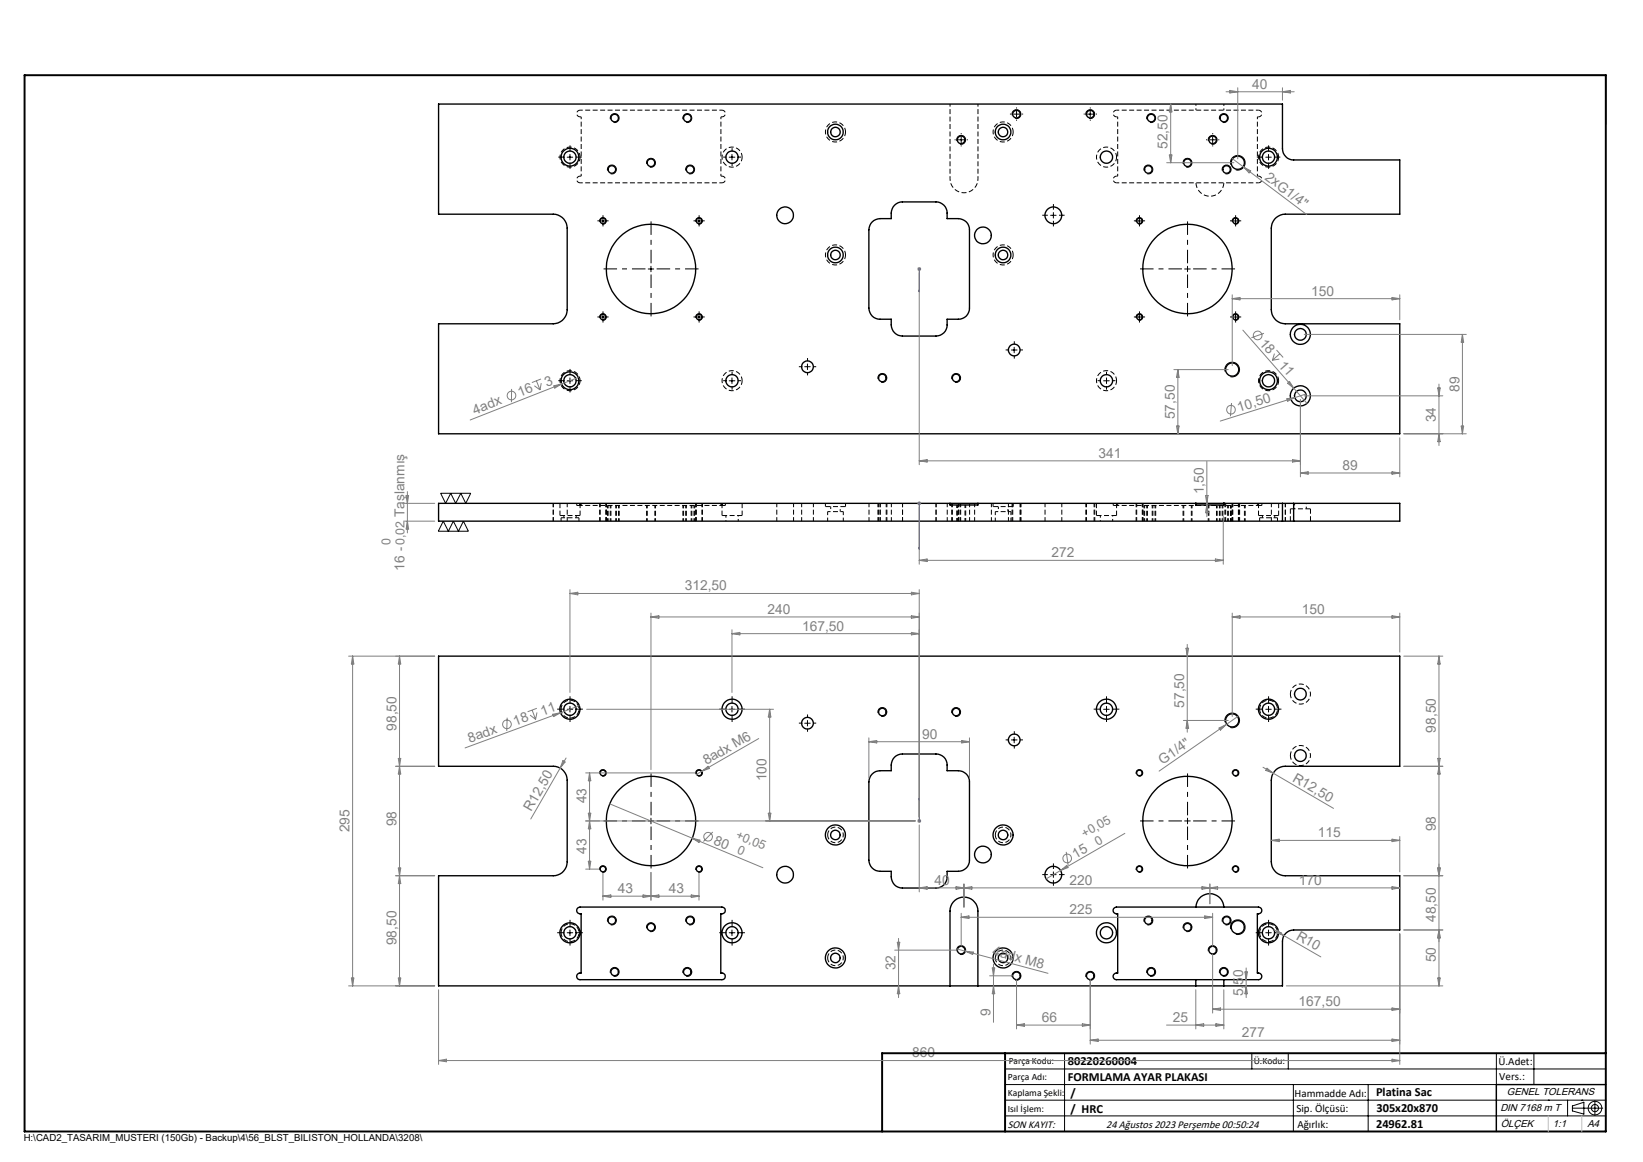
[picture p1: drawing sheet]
<svg xmlns="http://www.w3.org/2000/svg" width="420mm" height="297mm" viewBox="0 0 420 297" stroke-linecap="round" stroke-linejoin="round" font-family="sans-serif">
<g fill="none" stroke="#000" stroke-width=".26" stroke-dasharray="1.3 .6" stroke-dashoffset=".2" stroke-linecap="butt">
<path d="M148.3 29.9a.86 .86 0 0 1-.9-.9 .86 .86 0 0 1 .9-.8M184.6 28.2a.86 .86 0 0 1 .8 .8 .86 .86 0 0 1-.8 .9M216.1 33.7a2.57 2.57 0 0 1-3.7 2.3 2.57 2.57 0 0 1-.4-4.3 2.57 2.57 0 0 1 4.1 1.5v.5M259 33.7a2.57 2.57 0 0 1-3.7 2.3 2.57 2.57 0 0 1-.4-4.3 2.57 2.57 0 0 1 4 1.5l.1 .5M285.4 28.2a.86 .86 0 0 0-.8 .8 .86 .86 0 0 0 .8 .9M321.7 29.9a.86 .86 0 0 0 .9-.9 .86 .86 0 0 0-.9-.8M148.3 40.2a2.57 2.57 0 0 1-3.7 2.3 2.57 2.57 0 0 1-.5-4.4 2.57 2.57 0 0 1 4.1 1.5l.1 .6M148.3 46.7a.86 .86 0 0 1-.9-.8 .86 .86 0 0 1 .9-.9M184.6 45a.86 .86 0 0 1 .8 .9 .86 .86 0 0 1-.8 .8M189.7 40.2a2.57 2.57 0 0 1-3.7 2.3 2.57 2.57 0 0 1-.4-4.4 2.57 2.57 0 0 1 4.1 1.5v.6M285.4 40.2a2.57 2.57 0 0 1-3.7 2.3 2.57 2.57 0 0 1-.4-4.4 2.57 2.57 0 0 1 4.1 1.5v.6M285.4 45a.86 .86 0 0 0-.8 .9 .86 .86 0 0 0 .8 .8"/>
<path d="M321.7 46.7a.86 .86 0 0 0 .9-.8 .86 .86 0 0 0-.9-.9M326.9 40.2a2.57 2.57 0 0 1-3.7 2.3 2.57 2.57 0 0 1-.5-4.4 2.57 2.57 0 0 1 4.1 1.5l.1 .6M216.1 65.2a2.57 2.57 0 0 1-3.7 2.3 2.57 2.57 0 0 1-.4-4.4 2.57 2.57 0 0 1 4.1 1.5v.6M259 65.2a2.57 2.57 0 0 1-3.7 2.3 2.57 2.57 0 0 1-.4-4.4 2.57 2.57 0 0 1 4 1.5l.1 .6M148.3 97.3a2.57 2.57 0 0 1-3.7 2.3 2.57 2.57 0 0 1-.5-4.3 2.57 2.57 0 0 1 4.1 1.5l.1 .5M189.7 97.3a2.57 2.57 0 0 1-3.7 2.3 2.57 2.57 0 0 1-.4-4.3 2.57 2.57 0 0 1 4.1 1.5v.5M285.4 97.3a2.57 2.57 0 0 1-3.7 2.3 2.57 2.57 0 0 1-.4-4.3 2.57 2.57 0 0 1 4.1 1.5v.5M326.9 97.3a2.57 2.57 0 0 1-3.7 2.3 2.57 2.57 0 0 1-.5-4.3 2.57 2.57 0 0 1 4.1 1.5l.1 .5M329.9 177.4a2.57 2.57 0 0 1 3.7-2.3 2.57 2.57 0 0 1 .4 4.3 2.57 2.57 0 0 1-4.1-1.5v-.5M329.9 193.1a2.57 2.57 0 0 1 3.7-2.3 2.57 2.57 0 0 1 .4 4.3 2.57 2.57 0 0 1-4.1-1.5v-.5"/>
</g>
<path d="M143.4 181.3a2.29 2.29 0 0 1 3.3-2.1 2.29 2.29 0 0 1 .4 3.9 2.29 2.29 0 0 1-3.6-1.4l-.1-.4M322 181.3a2.29 2.29 0 0 1 3.3-2.1 2.29 2.29 0 0 1 .4 3.9 2.29 2.29 0 0 1-3.6-1.4l-.1-.4M211.6 213.4a2 2 0 0 1 2.8-1.8 2 2 0 0 1 .4 3.4 2 2 0 0 1-3.2-1.2v-.4M254.4 213.4a2 2 0 0 1 2.9-1.8 2 2 0 0 1 .4 3.4 2 2 0 0 1-3.2-1.2l-.1-.4M143.4 238.4a2.29 2.29 0 0 1 3.3-2.1 2.29 2.29 0 0 1 .4 3.9 2.29 2.29 0 0 1-3.6-1.3l-.1-.5M322 238.4a2.29 2.29 0 0 1 3.3-2.1 2.29 2.29 0 0 1 .4 3.9 2.29 2.29 0 0 1-3.6-1.3l-.1-.5M211.6 244.8a2 2 0 0 1 2.8-1.8 2 2 0 0 1 .4 3.4 2 2 0 0 1-3.2-1.1v-.5M254.4 244.8a2 2 0 0 1 2.9-1.8 2 2 0 0 1 .4 3.4 2 2 0 0 1-3.2-1.1l-.1-.5" fill="none" stroke="#000" stroke-width=".26" stroke-dasharray="1.3 .6" stroke-dashoffset=".1" stroke-linecap="butt"/>
<g fill="none" stroke="#000" stroke-width=".35">
<path d="M112.1 26.6h215.7v11.4a2.89 2.89 0 0 0 2.9 2.9h27.1v13.8h-29.3a3.6 3.6 0 0 0-3.5 3.6v20.9a3.6 3.6 0 0 0 3.5 3.6h29.3v28.1h-245.7v-28.1h29.3a3.6 3.6 0 0 0 3.6-3.6v-20.9a3.6 3.6 0 0 0-3.6-3.6h-29.3zM223 56.7a3.1 3.1 0 0 1 2-.8h2.8a3.5 3.5 0 0 1 1.8-4.1l1.1-.2h8.6a2.83 2.83 0 0 1 2.8 2.9v1.4h2.9a2.83 2.83 0 0 1 2.8 2.8v20a2.77 2.77 0 0 1-2.8 2.9h-2.9a3.4 3.4 0 0 1-1.8 4.1l-1 .2h-8.6a2.89 2.89 0 0 1-2.9-2.9v-1.4h-2.8a2.83 2.83 0 0 1-2.9-2.9v-20a3.1 3.1 0 0 1 .9-2zM242.9 128.7h7.1M242.9 128.7v.4h7.1v-.4M242.9 128.7h-130.8v4.5h215.7M250 128.7h55.7M305.7 128.7v.4h7.1v-.4M305.7 128.7h7.1M305.7 128.7v.4M312.8 128.7h.1M312.8 128.7h15M327.8 128.7h2.9"/>
<path d="M327.8 133.2h2.9M327.8 128.7v4.5M330.7 128.7h27.1v4.5h-27.1M330.7 128.7v4.5M112.1 167.7h245.7v28.2h-29.3a3.5 3.5 0 0 0-3.5 3.5v20.9a3.6 3.6 0 0 0 3.5 3.5h29.3v13.9h-27.1a2.89 2.89 0 0 0-2.9 2.9v11.4h-215.7v-28.2h29.3a3.5 3.5 0 0 0 3.6-3.5v-20.9a3.6 3.6 0 0 0-3.6-3.5h-29.3zM223 197.8a2.71 2.71 0 0 1 2-.8h2.8a3.5 3.5 0 0 1 1.8-4.1l1.1-.2h8.6a2.77 2.77 0 0 1 2.8 2.8v1.5h2.9a2.83 2.83 0 0 1 2.8 2.8v20a2.83 2.83 0 0 1-2.8 2.9h-2.9a3.4 3.4 0 0 1-1.8 4.1l-1 .2h-8.6a2.83 2.83 0 0 1-2.9-2.9v-1.4h-2.8a2.89 2.89 0 0 1-2.9-2.9v-20a3.1 3.1 0 0 1 .9-2zM147.7 232.1l.6-.3h36.2a.88 .88 0 0 1 .9 1.1 .88 .88 0 0 1-1.1 .7v15.1a.87 .87 0 0 1 1.1 .7 .87 .87 0 0 1-.9 1h-36.2a.87 .87 0 0 1-.9-1 .87 .87 0 0 1 1.2-.7v-15.1a.89 .89 0 0 1-1.1-.5 .89 .89 0 0 1 .2-1zM284.9 232.1l.5-.3h36.3a.88 .88 0 0 1 .8 1.1 .88 .88 0 0 1-1.1 .7v15.1a.87 .87 0 0 1 1.1 .7 .87 .87 0 0 1-.8 1h-36.3a.87 .87 0 0 1-.8-1 .87 .87 0 0 1 1.1-.7v-15.1a.88 .88 0 0 1-1-.4 .88 .88 0 0 1 .2-1.1zM305.7 231.8a3.6 3.6 0 0 1 3.6-3.4 3.6 3.6 0 0 1 3.5 3.4M242.9 252v-19.1a3.6 3.6 0 0 1 3.5-3.6 3.6 3.6 0 0 1 3.6 3.6v19.1M305.7 250.4v1.6M312.8 250.4v1.6"/>
<path d="M410.5 277.2h-28v12"/>
<circle cx="157.1" cy="30.2" r=".98"/>
<circle cx="175.7" cy="30.2" r=".97"/>
<circle cx="213.5" cy="33.7" r="1.21"/>
<circle cx="213.6" cy="33.7" r="2"/>
<circle cx="245.7" cy="35.8" r=".97"/>
<circle cx="256.4" cy="33.7" r="1.21"/>
<circle cx="256.4" cy="33.7" r="2"/>
<circle cx="259.8" cy="29.2" r=".97"/>
<circle cx="278.7" cy="29.2" r=".98"/>
<circle cx="294.3" cy="30.2" r=".98"/>
<circle cx="310" cy="35.8" r=".97"/>
<circle cx="312.8" cy="30.2" r=".98"/>
<circle cx="145.7" cy="40.2" r="1.57"/>
<circle cx="145.7" cy="40.2" r="2.29"/>
<circle cx="154.1" cy="56.5" r=".71"/>
<circle cx="156.4" cy="43.3" r=".97"/>
<circle cx="166.4" cy="41.6" r=".97"/>
<circle cx="176.4" cy="43.3" r=".97"/>
<circle cx="178.7" cy="56.4" r=".72"/>
<circle cx="187.1" cy="40.2" r="1.57"/>
<circle cx="200.7" cy="55" r="2.14"/>
<circle cx="269.3" cy="55" r="2.14"/>
<circle cx="282.8" cy="40.2" r="1.57"/>
<circle cx="291.3" cy="56.4" r=".72"/>
<circle cx="293.6" cy="43.3" r=".96"/>
<circle cx="303.6" cy="41.6" r=".98"/>
<circle cx="313.6" cy="43.3" r=".96"/>
<circle cx="315.8" cy="56.5" r=".71"/>
<circle cx="316.4" cy="41.6" r="1.69"/>
<circle cx="324.3" cy="40.2" r="1.57"/>
<circle cx="324.3" cy="40.2" r="2.29"/>
<circle cx="166.4" cy="68.7" r="11.4"/>
<circle cx="213.5" cy="65.2" r="1.21"/>
<circle cx="213.6" cy="65.2" r="2"/>
<circle cx="251.3" cy="60.2" r="2.14"/>
<circle cx="256.4" cy="65.2" r="1.21"/>
<circle cx="256.4" cy="65.2" r="2"/>
<circle cx="303.6" cy="68.7" r="11.4"/>
<circle cx="145.7" cy="97.3" r="1.57"/>
<circle cx="145.7" cy="97.3" r="2.29"/>
<circle cx="154.1" cy="81" r=".71"/>
<circle cx="178.7" cy="81" r=".72"/>
<circle cx="187.1" cy="97.3" r="1.57"/>
<circle cx="206.4" cy="93.7" r="1.48"/>
<circle cx="225.5" cy="96.6" r=".97"/>
<circle cx="244.4" cy="96.6" r=".98"/>
<circle cx="259.3" cy="89.5" r="1.51"/>
<circle cx="282.8" cy="97.3" r="1.57"/>
<circle cx="291.3" cy="81" r=".72"/>
<circle cx="315" cy="94.5" r="1.68"/>
<circle cx="315.8" cy="81" r=".71"/>
<circle cx="324.3" cy="97.3" r="1.57"/>
<circle cx="324.3" cy="97.3" r="2.29"/>
<circle cx="332.4" cy="85.5" r="1.5"/>
<circle cx="332.4" cy="85.5" r="2.57"/>
<circle cx="332.4" cy="101.2" r="1.51"/>
<circle cx="332.4" cy="101.2" r="2.57"/>
<circle cx="332.4" cy="177.4" r="1.51"/>
<circle cx="145.7" cy="181.3" r="2.57"/>
<circle cx="145.7" cy="181.3" r="1.57"/>
<circle cx="154.1" cy="197.5" r=".72"/>
<circle cx="178.7" cy="197.6" r=".73"/>
<circle cx="187.1" cy="181.3" r="2.57"/>
<circle cx="187.1" cy="181.3" r="1.57"/>
<circle cx="206.4" cy="184.9" r="1.49"/>
<circle cx="225.6" cy="182" r=".96"/>
<circle cx="244.4" cy="182" r=".97"/>
<circle cx="259.3" cy="189.1" r="1.51"/>
<circle cx="282.8" cy="181.3" r="2.57"/>
<circle cx="282.8" cy="181.3" r="1.57"/>
<circle cx="291.3" cy="197.6" r=".73"/>
<circle cx="315" cy="184.1" r="1.68"/>
<circle cx="315.8" cy="197.5" r=".72"/>
<circle cx="324.3" cy="181.3" r="1.56"/>
<circle cx="324.3" cy="181.3" r="2.57"/>
<circle cx="332.4" cy="193.1" r="1.5"/>
<circle cx="166.4" cy="209.9" r="11.4"/>
<circle cx="213.5" cy="213.4" r="2.57"/>
<circle cx="213.6" cy="213.4" r="1.21"/>
<circle cx="251.3" cy="218.4" r="2.15"/>
<circle cx="256.4" cy="213.4" r="2.57"/>
<circle cx="256.4" cy="213.4" r="1.21"/>
<circle cx="303.6" cy="209.8" r="11.4"/>
<circle cx="145.7" cy="238.4" r="2.57"/>
<circle cx="145.7" cy="238.4" r="1.57"/>
<circle cx="154.1" cy="222.1" r=".71"/>
<circle cx="156.4" cy="235.3" r=".96"/>
<circle cx="166.4" cy="237" r=".97"/>
<circle cx="176.4" cy="235.3" r=".96"/>
<circle cx="178.7" cy="222.1" r=".72"/>
<circle cx="187.1" cy="238.4" r="2.57"/>
<circle cx="187.1" cy="238.4" r="1.57"/>
<circle cx="200.7" cy="223.6" r="2.15"/>
<circle cx="269.3" cy="223.6" r="2.14"/>
<circle cx="282.8" cy="238.4" r="2.57"/>
<circle cx="282.8" cy="238.4" r="1.57"/>
<circle cx="291.3" cy="222.1" r=".72"/>
<circle cx="293.6" cy="235.3" r=".97"/>
<circle cx="303.6" cy="237" r=".96"/>
<circle cx="313.6" cy="235.3" r=".97"/>
<circle cx="315.8" cy="222.1" r=".71"/>
<circle cx="316.4" cy="237" r="1.68"/>
<circle cx="324.3" cy="238.4" r="1.56"/>
<circle cx="324.3" cy="238.4" r="2.57"/>
<circle cx="157.1" cy="248.4" r=".96"/>
<circle cx="175.7" cy="248.4" r=".97"/>
<circle cx="213.5" cy="244.8" r="2.57"/>
<circle cx="213.6" cy="244.8" r="1.21"/>
<circle cx="245.7" cy="242.8" r=".97"/>
<circle cx="256.4" cy="244.8" r="2.57"/>
<circle cx="256.4" cy="244.8" r="1.21"/>
<circle cx="259.8" cy="249.4" r=".97"/>
<circle cx="278.7" cy="249.4" r=".98"/>
<circle cx="294.3" cy="248.4" r=".97"/>
<circle cx="310" cy="242.8" r=".96"/>
<circle cx="312.8" cy="248.4" r=".96"/>
</g>
<g fill="none" stroke="#000" stroke-width=".26" stroke-dasharray="1.3 .6" stroke-dashoffset=".4" stroke-linecap="butt">
<path d="M143.4 132.3v.9M147.4 129.2h.9M148 133.2v-.9M184.6 129.2h.8M211 128.6v.9M211.6 130.8v2.4M215.6 133.2v-2.4M216.1 129.5v-.9M253.9 128.6v.9M254.4 130.8v2.4M258.4 133.2v-2.4M259 129.5v-.9"/>
<path d="M285.4 129.2h-.8M322 132.3v.9M322.6 129.2h-.9M326.6 133.2v-.9"/>
</g>
<g fill="none" stroke="#000" stroke-width=".26" stroke-dasharray="1.3 .6" stroke-linecap="butt">
<path d="M148.6 29.9h-.3M184.6 29.9h-.3M285.4 29.9h.3M321.4 29.9h.3M148.3 45h.3M184.3 45h.3M285.7 45h-.3M321.7 45h-.3M143.1 131.8h5.2M143.1 128.6v3.2M144.1 131.8v.5M147.3 132.3v-.5"/>
<path d="M147.4 128.6v.6M148.3 128.6v.6M148.3 131.8v-3.2M148.6 129.2v-.6M184.3 128.6v.6M184.6 128.6v.6M184.6 131.8h5.1M184.6 128.6v3.2M185.4 129.2v-.6M189.7 131.8v-3.2M211 129.5h5.1M253.9 129.5h5.1"/>
<path d="M280.3 131.8h5.1M280.3 128.6v3.2M284.6 128.6v.6M285.4 128.6v.6M285.4 131.8v-3.2M285.7 129.2v-.6M321.4 128.6v.6M321.7 128.6v.6M321.7 131.8h5.2M321.7 128.6v3.2M322.6 129.2v-.6M322.7 131.8v.5"/>
<path d="M325.9 132.3v-.5M326.9 131.8v-3.2M329.9 130.1v3.1M335 130.1h-5.1M335 133.2v-3.1"/>
</g>
<path d="M148.3 28.2h36.3M250 26.6v19.1M321.7 28.2h-36.3M184.6 46.7h-36.3M242.9 45.7v-19.1M285.4 46.7h36.3M148.3 129.2h36.3M212.4 129.5v1.3M214.8 130.8v-1.3M255.2 129.5v1.3M257.6 130.8v-1.3M321.7 129.2h-36.3" fill="none" stroke="#000" stroke-width=".26" stroke-dasharray="1.3 .6" stroke-dashoffset=".6" stroke-linecap="butt"/>
<g fill="none" stroke="#000" stroke-width=".26" stroke-dasharray="1.3 .6" stroke-dashoffset=".5" stroke-linecap="butt">
<path d="M155.3 129.2v4M155.5 129.2v4M156 129.2v4M156.2 129.2v4M157.4 133.2v-4M157.6 133.2v-4M158.1 133.2v-4M158.3 133.2v-4M165.3 129.2v4M165.5 129.2v4M167.4 133.2v-4M167.6 133.2v-4"/>
<path d="M174.6 129.2v4M174.7 129.2v4M175.3 129.2v4M175.5 129.2v4M176.7 133.2v-4M176.9 133.2v-4M177.4 133.2v-4M177.6 133.2v-4M215.6 130.8h-4M244.6 129.1v4.1M244.7 129.1v4.1M246.7 133.2v-4.1"/>
<path d="M246.9 133.2v-4.1M258.4 130.8h-4M292.4 129.2v4M292.6 129.2v4M293.1 129.2v4M293.3 129.2v4M294.5 133.2v-4M294.7 133.2v-4M295.3 133.2v-4M295.4 133.2v-4M302.4 129.2v4M302.6 129.2v4"/>
<path d="M304.5 133.2v-4M304.7 133.2v-4M308.9 129.2v4M309 129.2v4M311 133.2v-4M311.1 133.2v-4M311.7 129.2v4M311.9 129.2v4M312.4 129.2v4M312.6 129.2v4M313.8 133.2v-4M314 133.2v-4"/>
<path d="M314.5 133.2v-4M314.5 129.2v4M314.7 133.2v-4M314.7 129.2v4M318.1 133.2v-4M318.3 133.2v-4"/>
</g>
<g fill="none" stroke="#000" stroke-width=".26" stroke-dasharray="1.3 .6" stroke-dashoffset=".3" stroke-linecap="butt">
<path d="M141.4 128.6v4.6M145 128.6v4.6M148 132.3h-4.6M153.3 128.6v4.6M153.4 128.6v4.6M154.9 133.2v-4.6M155 128.6v4.6M155 133.2v-4.6M177.9 133.2v-4.6M177.9 128.6v4.6M178 128.6v4.6M179.4 133.2v-4.6"/>
<path d="M179.6 133.2v-4.6M198.6 128.6v4.6M202.9 133.2v-4.6M204.9 128.6v4.6M207.9 133.2v-4.6M222.1 128.6v4.6M224.4 128.6v4.6M224.6 128.6v4.6M225 128.6v4.6M226.5 133.2v-4.6M226.7 133.2v-4.6M227.9 128.6v4.6"/>
<path d="M230.7 128.6v4.6M239.3 128.6v4.6M242.1 128.6v4.6M243.3 128.6v4.6M243.5 128.6v4.6M245 128.6v4.6M245.4 133.2v-4.6M245.6 133.2v-4.6M247.9 128.6v4.6M249.1 128.6v4.6M253.4 133.2v-4.6M257.8 128.6v4.6"/>
<path d="M258.7 128.6v4.6M258.9 128.6v4.6M260.8 133.2v-4.6M261 133.2v-4.6M267.1 128.6v4.6M271.4 133.2v-4.6M277.6 128.6v4.6M277.7 128.6v4.6M279.7 133.2v-4.6M279.9 133.2v-4.6M290.4 128.6v4.6M290.6 128.6v4.6"/>
<path d="M292 133.2v-4.6M292.1 128.6v4.6M292.1 133.2v-4.6M313.1 128.6v4.6M313.3 128.6v4.6M315 133.2v-4.6M315 128.6v4.6M315.1 128.6v4.6M316.6 133.2v-4.6M316.7 133.2v-4.6M316.9 133.2v-4.6M325 128.6v4.6"/>
<path d="M326.6 132.3h-4.6M328.6 128.6v4.6"/>
</g>
<path d="M184.3 29.9v15.1M285.7 29.9v15.1M148.6 45v-15.1M250 45.7a3.6 3.6 0 0 1-3.6 3.6 3.6 3.6 0 0 1-3.5-3.6M321.4 45v-15.1M185.6 131.8v1.4M188.7 133.2v-1.4M281.3 131.8v1.4M284.4 133.2v-1.4M330.9 128.6v1.5M333.9 130.1v-1.5" fill="none" stroke="#000" stroke-width=".26" stroke-dasharray="1.3 .6" stroke-dashoffset=".7" stroke-linecap="butt"/>
<path d="M312.9 46.7a3.6 3.6 0 0 1-3.6 3.5 3.6 3.6 0 0 1-3.6-3.5" fill="none" stroke="#000" stroke-width=".26" stroke-dasharray="1.3 .6" stroke-dashoffset="-.1" stroke-linecap="butt"/>
<path d="M305.7 28.2v-1.6M312.9 26.6v1.6" fill="none" stroke="#000" stroke-width=".26" stroke-dasharray="1.3 .6" stroke-dashoffset=".8" stroke-linecap="butt"/>
<g fill="none" stroke="#808080" stroke-width=".26">
<path d="M298.9 39.6h.7l-.3 2zM299.3 26.6v15M299.3 26.6l.3 2h-.7zM313.4 23.5h17.4M314.4 23.1l2 .4-2 .3zM316.4 22.4v18.2M327.8 22.4v3.2M327.8 23.5l2-.4v.7zM298.2 41.6h17.2M314.9 40.5l19.1 14.4M317.9 42.7l1.8 1-.4 .5zM234.5 68.8h1"/>
<path d="M234.6 68.4l.7 .7M235 68.3v.9M235 69.7v49.1M235.3 68.4l-.7 .7M315 75.3v18.1M315 76.3h42.8M315 76.3l2-.3v.7zM355.8 76l2 .3-2 .4zM357.8 75.3v6.4M130.8 99.4l-.1 3.4M136.6 98.6l1.4 1.1M137.1 97.3l.9 2.4"/>
<path d="M138.3 96.9l-2.3 .9M138.4 97.9l-.4 1.8M141.6 98.6l2-.5-1.8 1.1zM147.8 96.5l-27.6 10.8M300.1 94.5h13.9M301.1 94.5v16.4M301.1 94.5l.3 1.9h-.7zM317.7 84.4l16.4 18.7M323.1 85.2l-3.2 1.1M325.8 90.4l-.5 1.7M326.3 89.5l1.7 1.9M327 91.8l-1.7 .3"/>
<path d="M327.2 90.4l-1.9 1.7M329.1 98l.5-.5 1.1 1.7zM333.4 85.5h41.4M367.5 99.2h.7l-.4 2zM367.8 98.2v15.7M373.8 85.5v25.4M373.8 85.5l.4 2h-.7zM235 117.8l2-.3v.6zM235 117.8h97.4M300.7 108.9h.7l-.3 2zM308.5 117.9v14.2M314.8 103l-.3 3.4"/>
<path d="M329 101.9l2-.3-1.8 .9zM330.4 117.5l2 .3-2 .3zM331 101.6l-19.1 6M332.4 102.2v19.7M333.4 101.2h35.4M333.8 100.7l-2.8 .9M357.8 111.9v10M358.8 110.9h16M367.8 110.9l.4 2h-.7zM373.5 108.9h.7l-.4 2zM103.2 128.7h7.9M103.2 133.2h7.9"/>
<path d="M103.8 126.6h.7l-.4 2.1zM104.1 125.7v10.5M104.1 133.2l.4 2h-.7zM234.5 128.7h1M234.6 128.3l.7 .7M235 128.1v1M235 129.6v14.6M235.3 128.3l-.7 .7M308.2 126.6h.6l-.3 2.1zM308.5 129.1l.3 2h-.6zM312.7 131.9v12.3M332.4 120.9h25.4"/>
<path d="M332.4 120.9l2-.3v.6zM355.8 120.6l2 .3-2 .3zM145.7 150.7v26.3M145.7 151.7h89.3M145.7 151.7l2-.3v.6zM166.4 156.7v40M166.4 157.7h68.6M166.4 157.7l2-.3v.6zM233 151.4l2 .3-2 .3zM233 157.4l2 .3-2 .3zM235 150.7v58.1M235 143.2l2-.3v.6z"/>
<path d="M235 143.2h77.7M310.7 142.9l2 .3-2 .3zM315 157.7h42.8M315 156.7v26.4M315 157.7l2-.3v.6zM355.8 157.4l2 .3-2 .3zM357.8 156.7v10M89.1 167.7h22M90.1 167.7v84.3M90.1 167.7l.4 2h-.7zM102.1 167.7l.3 2h-.6zM102.1 167.7v84.3"/>
<path d="M187.1 161v16M187.1 162h47.9M187.1 162l2-.4v.7zM233 161.6l2 .4-2 .3zM303.2 165.7h.6l-.3 2zM303.5 164.7v22.4M358.8 167.7h10M367.8 167.7l.4 2h-.7zM367.8 167.7v84.3M101.1 195.9h10M101.8 193.8h.6l-.3 2.1zM102.1 195.9l.3 1.9h-.6z"/>
<path d="M129.6 183.4l-.1 3.4M135.5 182.8l1.4 1.1M136 181.5l.9 2.4M137.2 181l-2.3 .9M137.3 182.1l-.4 1.8M141.3 182.6l2-.4-1.8 1zM143.2 196.3l-7.5 13M143.3 182.2l-24.4 9M143.9 194.4l.6 .4-1.3 1.5zM144.7 193.7l-1.5 2.6M148.1 180.4l-4.8 1.8M149.7 197.6h28"/>
<path d="M150 181.3h47.7M150.7 197.6v24.5M150.7 197.6l.3 2h-.6zM179.4 197.1l-1.5 .9M179.4 197.1l1.6-1.2 .3 .5zM194 188.8l-14.6 8.3M196.7 181.3v28.5M196.7 181.3l.4 2h-.7zM222.1 188.6v10.3M222.1 189.6h25.7M222.1 189.6l2-.3v.6zM245.9 189.3l1.9 .3-1.9 .3z"/>
<path d="M247.8 188.6v10.3M302.5 184.1h11.5M303.5 184.1l.3 2h-.6zM311.6 186.1l1.8-.9-1.4 1.4zM313.4 185.2l-17.1 11.9M316.5 183.1l-3.1 2.1M322.9 196.1l18 10.5M323.9 196.4l1.6 1.2-1.9-.7zM358.8 195.9h10M367.5 193.8h.7l-.4 2.1zM367.8 195.9l.4 1.9h-.7zM149.7 209.8h84.3"/>
<path d="M150.4 207.9h.6l-.3 1.9zM150.7 209.8l.3 2h-.6zM155.9 205.5l39.1 16.3M177 214.2l1.9 .5-.2 .6zM182.2 212.7l-2.4 2.4M196.4 207.9h.7l-.4 1.9zM234.5 209.8h1M234.6 209.5l.7 .7M235 209.3v1.1M235 210.9v17.1M235.3 209.5l-.7 .7M272.6 217.7l.4 3.4"/>
<path d="M287.5 213l-16.4 9.5M325 214.8h32.8M325 214.8l2-.3v.6zM355.8 214.5l2 .3-2 .3zM357.8 213.8v9M101.1 223.8h10M101.8 221.9h.6l-.3 1.9zM102.1 223.8l.3 2h-.6zM149.7 222.1h3.4M150.4 220.1h.6l-.3 2zM154.1 223.1v7M154.1 229.1h24.6"/>
<path d="M154.1 229.1l2-.4v.7zM164.4 228.7l2 .4-2 .3zM166.4 223v7.1M166.4 229.1l2-.4v.7zM176.7 228.7l2 .4-2 .3zM178.7 223.1v7M229.7 239.9v15.1M235 226.9l2-.3v.7zM244.4 226.6l2 .3-2 .4zM245.7 233.4v8.5M245.7 234.5h64.3M245.7 234.5l2-.4v.7z"/>
<path d="M246.4 226v5.9M246.4 226.9l2-.3v.7zM271.1 222.5l-3.7 2.1M271.1 222.5l1.6-1.3 .3 .6zM307.3 226.6l2 .3-2 .4zM308 234.1l2 .4-2 .3zM309.3 226v5M309.3 226.9l2-.3v.7zM310 233.4v8.5M325.6 237.6l2.6 1.5M326.6 237.8l1.6 1.3-1.9-.7zM328.2 239.1l9.4 5.5"/>
<path d="M355.8 226.6l2 .3-2 .4zM357.8 238.7v33.4M357.8 226.9h-122.8M358.8 223.8h10M358.8 237.7h10M367.5 221.9h.7l-.4 1.9zM367.8 237.7l.4 2h-.7zM89.1 252h22M89.8 250h.7l-.4 2zM101.8 250h.6l-.3 2zM112.1 253v19.1M228.7 242.8h16"/>
<path d="M229.4 240.8h.6l-.3 2zM229.7 252l.3 2h-.6zM244.6 242.5l2.2 .6M246.8 243.1l21.1 5.7M246.8 243.1l2 .2-.2 .7zM253 249.4h5.8M253.6 247.4h.7l-.3 2zM254 252l.3 2h-.7zM254 246.4v14.9M259.9 250.4v12.6M278.7 250.4v16.5M305.7 253v10"/>
<path d="M310 243.8v15.1M310 257.9h47.8M310 257.9l2-.3v.7zM312.8 253v10M318.2 248.4h.7l-.3 2zM318.6 247.4v7.6M318.6 252l.3 2h-.7zM328.8 252h40M355.8 257.6l2 .3-2 .4zM367.5 250h.7l-.4 2zM112.1 271.1h245.7M112.1 271.1l2-.4v.7z"/>
<path d="M259.9 262h18.8M259.9 262l1.9-.3v.6zM276.7 261.7l2 .3-2 .3zM278.7 265.9h79.1M278.7 265.9l2-.3v.6zM298.2 262h14.6M305.7 262l2-.3v.6zM310.8 261.7l2 .3-2 .3zM355.8 265.6l2 .3-2 .3zM355.8 270.7l2 .4-2 .3z"/>
<circle cx="321.5" cy="85.7" r="1.11"/>
<circle cx="130.7" cy="101.1" r="1.1"/>
<circle cx="314.7" cy="104.7" r="1.11"/>
<circle cx="129.6" cy="185.1" r="1.11"/>
<circle cx="181" cy="213.9" r="1.1"/>
<circle cx="272.8" cy="219.4" r="1.1"/>
</g>
<g fill="none" stroke="#000" stroke-width=".26">
<path d="M350.2 19.2h60.3v12.6M145.7 39.5v1.4M156 30.5a1.14 1.14 0 0 1 1-1.4 1.14 1.14 0 0 1 1.3 1.2 1.14 1.14 0 0 1-1.5 1M174.6 30.5a1.15 1.15 0 0 1 1-1.5 1.15 1.15 0 0 1 1.2 1.3 1.15 1.15 0 0 1-1.4 1M187.1 39.5v1.4M244.6 36.1a1.15 1.15 0 0 1 1-1.5 1.15 1.15 0 0 1 1.2 1.3 1.15 1.15 0 0 1-1.4 1M245 35.7h1.4M245.7 35v1.5M258.7 29.5a1.14 1.14 0 0 1 1-1.5 1.14 1.14 0 0 1 1.3 1.3 1.14 1.14 0 0 1-1.5 1M259.1 29.2h1.5M259.9 28.5v1.4M277.6 29.5a1.13 1.13 0 0 1 1-1.5 1.13 1.13 0 0 1 1.2 1.3 1.13 1.13 0 0 1-1.4 1"/>
<path d="M278 29.2h1.4M278.7 28.5v1.4M293.2 30.5a1.15 1.15 0 0 1 1-1.5 1.15 1.15 0 0 1 1.2 1.3 1.15 1.15 0 0 1-1.4 1M308.9 36.1a1.14 1.14 0 0 1 1-1.5 1.14 1.14 0 0 1 1.2 1.3 1.14 1.14 0 0 1-1.4 1M309.3 35.7h1.4M310 35v1.5M311.7 30.5a1.14 1.14 0 0 1 1.1-1.4 1.14 1.14 0 0 1 1.2 1.2 1.14 1.14 0 0 1-1.4 1M324.3 39.5v1.4M145 40.2h1.4M153.3 56.7a.86 .86 0 0 1 .7-1.1 .86 .86 0 0 1 1 .9 .86 .86 0 0 1-1.1 .8M153.4 56.5h1.4M154.1 55.7v1.5"/>
<path d="M155.3 43.6a1.14 1.14 0 0 1 1-1.4 1.14 1.14 0 0 1 1.2 1.2 1.14 1.14 0 0 1-1.4 1M165.3 41.9a1.14 1.14 0 0 1 1-1.4 1.14 1.14 0 0 1 1.2 1.2 1.14 1.14 0 0 1-1.4 1M175.3 43.6a1.14 1.14 0 0 1 1-1.4 1.14 1.14 0 0 1 1.2 1.2 1.14 1.14 0 0 1-1.4 1M177.9 56.7a.87 .87 0 0 1 .7-1.1 .87 .87 0 0 1 1 .9 .87 .87 0 0 1-1.1 .8M178 56.5h1.4M178.7 55.7v1.5M186.4 40.2h1.5M268.6 55h1.4M269.3 54.3v1.4M290.4 56.7a.87 .87 0 0 1 .8-1.1 .87 .87 0 0 1 .9 .9 .87 .87 0 0 1-1.1 .8M290.5 56.5h1.5M291.3 55.7v1.5"/>
<path d="M292.5 43.6a1.14 1.14 0 0 1 1-1.4 1.14 1.14 0 0 1 1.2 1.2 1.14 1.14 0 0 1-1.4 1M302.4 41.9a1.15 1.15 0 0 1 1-1.4 1.15 1.15 0 0 1 1.3 1.2 1.15 1.15 0 0 1-1.5 1M312.5 43.6a1.13 1.13 0 0 1 1-1.4 1.13 1.13 0 0 1 1.2 1.2 1.13 1.13 0 0 1-1.4 1M314.6 42.1a1.88 1.88 0 0 1 1.7-2.4 1.88 1.88 0 0 1 2 2.1 1.88 1.88 0 0 1-2.4 1.6M315 56.7a.86 .86 0 0 1 .7-1.1 .86 .86 0 0 1 1 .9 .86 .86 0 0 1-1.1 .8M315.1 56.5h1.4M315.8 55.7v1.5M323.6 40.2h1.4M165.7 68.8h1.4M166.4 68v1.5M302.8 68.8h1.5M303.6 68v1.5"/>
<path d="M145 97.3h1.4M145.7 96.6v1.4M153.3 81.2a.86 .86 0 0 1 .8-1 .86 .86 0 0 1 .9 .9 .86 .86 0 0 1-1.1 .8M153.4 81h1.4M154.1 80.3v1.4M177.9 81.2a.86 .86 0 0 1 .8-1 .86 .86 0 0 1 .9 .9 .86 .86 0 0 1-1.1 .8M178 81h1.4M178.7 80.3v1.4M186.4 97.3h1.5M187.1 96.6v1.4M205.7 93.7h1.4M206.4 93v1.5"/>
<path d="M224.4 96.9a1.15 1.15 0 0 1 1-1.4 1.15 1.15 0 0 1 1.3 1.2 1.15 1.15 0 0 1-1.5 1M243.3 96.9a1.15 1.15 0 0 1 1-1.4 1.15 1.15 0 0 1 1.3 1.2 1.15 1.15 0 0 1-1.5 1M258.6 89.5h1.4M259.3 88.8v1.4M282.1 97.3h1.5M282.9 96.6v1.4M290.4 81.2a.86 .86 0 0 1 .8-1 .86 .86 0 0 1 .9 .9 .86 .86 0 0 1-1.1 .8M290.5 81h1.5M291.3 80.3v1.4M313.2 95a1.88 1.88 0 0 1 1.6-2.4 1.88 1.88 0 0 1 2 2 1.88 1.88 0 0 1-2.3 1.7M315 81.2a.86 .86 0 0 1 .8-1 .86 .86 0 0 1 .9 .9 .86 .86 0 0 1-1.1 .8M315.1 81h1.4"/>
<path d="M315.8 80.3v1.4M112.6 126.1h7.7l-1.2 2.6-1.3-2.6-1.3 2.6-1.3-2.6-1.3 2.6zM113.3 133.2l1.3 2.6 1.3-2.6 1.3 2.6 1.3-2.6 1.2 2.6h-7.7zM145 181.3h1.4M145.7 180.5v1.5M153.3 197.8a.86 .86 0 0 1 .8-1.1 .86 .86 0 0 1 .9 .9 .86 .86 0 0 1-1.1 .8M177.9 197.8a.86 .86 0 0 1 .8-1.1 .86 .86 0 0 1 .9 1 .86 .86 0 0 1-1.1 .7M186.4 181.3h1.5M187.1 180.5v1.5M205.7 184.9h1.4M206.4 184.1v1.5M224.4 182.3a1.15 1.15 0 0 1 1-1.5 1.15 1.15 0 0 1 1.3 1.3 1.15 1.15 0 0 1-1.5 1"/>
<path d="M243.3 182.3a1.15 1.15 0 0 1 1-1.5 1.15 1.15 0 0 1 1.3 1.3 1.15 1.15 0 0 1-1.5 1M258.6 189.1h1.4M259.3 188.4v1.5M282.1 181.3h1.5M282.9 180.5v1.5M290.4 197.8a.86 .86 0 0 1 .8-1.1 .86 .86 0 0 1 .9 1 .86 .86 0 0 1-1.1 .7M313.2 184.6a1.87 1.87 0 0 1 1.6-2.3 1.87 1.87 0 0 1 2 2 1.87 1.87 0 0 1-2.3 1.6M315 197.8a.86 .86 0 0 1 .8-1.1 .86 .86 0 0 1 .9 .9 .86 .86 0 0 1-1.1 .8M323.6 181.3h1.4M324.3 180.5v1.5M165.7 209.8h1.4M166.4 209.1v1.5"/>
<path d="M302.8 209.8h1.5M303.6 209.1v1.5M145 238.4h1.4M145.7 237.7v1.4M153.3 222.4a.85 .85 0 0 1 .7-1.1 .85 .85 0 0 1 1 .9 .85 .85 0 0 1-1.1 .8M155.3 235.6a1.15 1.15 0 0 1 1-1.5 1.15 1.15 0 0 1 1.2 1.3 1.15 1.15 0 0 1-1.4 1M165.3 237.3a1.14 1.14 0 0 1 1-1.5 1.14 1.14 0 0 1 1.2 1.3 1.14 1.14 0 0 1-1.4 1M175.3 235.6a1.15 1.15 0 0 1 1-1.5 1.15 1.15 0 0 1 1.3 1.3 1.15 1.15 0 0 1-1.5 1M177.9 222.4a.85 .85 0 0 1 .7-1.1 .85 .85 0 0 1 .9 .9 .85 .85 0 0 1-1 .8M186.4 238.4h1.5M187.1 237.7v1.4M268.6 223.6h1.4"/>
<path d="M269.3 222.8v1.5M290.4 222.4a.85 .85 0 0 1 .8-1.1 .85 .85 0 0 1 .9 .9 .85 .85 0 0 1-1.1 .8M292.5 235.6a1.15 1.15 0 0 1 1-1.5 1.15 1.15 0 0 1 1.2 1.3 1.15 1.15 0 0 1-1.4 1M302.4 237.3a1.15 1.15 0 0 1 1-1.5 1.15 1.15 0 0 1 1.3 1.3 1.15 1.15 0 0 1-1.5 1M312.5 235.6a1.14 1.14 0 0 1 1-1.4 1.14 1.14 0 0 1 1.2 1.2 1.14 1.14 0 0 1-1.4 1M314.6 237.5a1.88 1.88 0 0 1 1.6-2.4 1.88 1.88 0 0 1 2.1 2.1 1.88 1.88 0 0 1-2.4 1.6M315 222.4a.85 .85 0 0 1 .7-1.1 .85 .85 0 0 1 1 .9 .85 .85 0 0 1-1.1 .8M323.6 238.4h1.4M324.3 237.7v1.4M156 248.7a1.14 1.14 0 0 1 1-1.4 1.14 1.14 0 0 1 1.3 1.2 1.14 1.14 0 0 1-1.5 1M174.6 248.7a1.15 1.15 0 0 1 1-1.4 1.15 1.15 0 0 1 1.2 1.2 1.15 1.15 0 0 1-1.4 1M244.6 243.1a1.15 1.15 0 0 1 1-1.4 1.15 1.15 0 0 1 1.2 1.2 1.15 1.15 0 0 1-1.4 1"/>
<path d="M258.7 249.7a1.14 1.14 0 0 1 1-1.4 1.14 1.14 0 0 1 1.3 1.2 1.14 1.14 0 0 1-1.5 1M277.6 249.7a1.13 1.13 0 0 1 1-1.4 1.13 1.13 0 0 1 1.2 1.2 1.13 1.13 0 0 1-1.4 1M293.2 248.7a1.15 1.15 0 0 1 1-1.4 1.15 1.15 0 0 1 1.2 1.2 1.15 1.15 0 0 1-1.4 1M308.9 243.1a1.14 1.14 0 0 1 1-1.4 1.14 1.14 0 0 1 1.2 1.2 1.14 1.14 0 0 1-1.4 1M311.7 248.7a1.14 1.14 0 0 1 1.1-1.4 1.14 1.14 0 0 1 1.2 1.2 1.14 1.14 0 0 1-1.4 1M256.9 273.2h153.6M256.9 277.2h153.6M272.1 269.2v20M320 269.2v4M329.3 269.2v4M330.6 277.2v12M349.7 277.2v12"/>
<path d="M382.5 269.2v20M392.1 269.2v8M225.5 289.2h185M256.9 281.2h153.6M256.9 285.2h153.6M395.8 281.2h.1M400.7 281.2v4M402 283.2h7.7M402 282.7l2.9-1v3.1l-2.9-.9zM404.4 281.2h.1M407.7 281.3v3.8"/>
<circle cx="407.7" cy="283.2" r=".93"/>
<circle cx="407.7" cy="283.2" r="1.74"/>
</g>
<path d="M235 74.6v-.6v.6M235 68.6v.3zM235 68.8h.1M235 68.8v5.8M235 128.5v.3zM235 128.7h.1M235 128.7v11.7M235 140.4v-.6v.6M235 204v.5v-.5M235 209.7v.3zM235 209.8h.1M235 204v5.8" fill="none" stroke="#00f" stroke-width=".26"/>
<g fill="none" stroke="#000" stroke-width=".26" stroke-dasharray="15.2 1.3 1.3 1.3" stroke-linecap="butt">
<path d="M145.7 38.7v-1.5M187.1 38.7v-.8M244.3 35.7h-.3M245.7 34.3v-.3M245.7 37.2v.2M247.1 35.7h.3M258.4 29.2h-.2M259.9 27.7v-.2M259.9 30.6v.2M261.3 29.2h.2M277.3 29.2h-.3M278.7 27.7v-.2"/>
<path d="M278.7 30.6v.2M280.1 29.2h.3M308.6 35.7h-.3M310 34.3v-.3M310 37.2v.2M311.4 35.7h.3M324.3 38.7v-1.5M144.3 40.2h-1.6M145.7 41.6v1.6M147.1 40.2h1.6M153.4 56.4h-.7M154.1 55.7v-.7"/>
<path d="M154.1 57.2v.7M154.9 56.4h.7M178 56.4h-.7M178.7 55.7v-.7M178.7 57.2v.7M179.4 56.4h.7M185.7 40.2h-.8M187.1 41.6v.8M188.6 40.2h.8M267.9 55h-1.5M269.3 53.6v-1.4M269.3 56.4v1.5"/>
<path d="M270.7 55h1.4M290.6 56.4h-.7M291.3 55.7v-.7M291.3 57.2v.7M292 56.4h.7M315.1 56.4h-.7M315.9 55.7v-.7M315.9 57.2v.7M316.6 56.4h.7M322.9 40.2h-1.6M324.3 41.6v1.6M325.7 40.2h1.6"/>
<path d="M144.3 97.3h-1.6M145.7 95.9v-1.6M145.7 98.7v1.6M147.1 97.3h1.6M153.4 81h-.7M154.1 80.3v-.7M154.1 81.7v.7M154.9 81h.7M178 81h-.7M178.7 80.3v-.7M178.7 81.7v.7M179.4 81h.7"/>
<path d="M185.7 97.3h-.8M187.1 95.9v-.9M187.1 98.7v.9M188.6 97.3h.8M205 93.7h-.8M206.4 92.3v-.8M206.4 95.2v.7M207.9 93.7h.7M257.9 89.4h-.8M259.3 88v-.8M259.3 90.9v.8M260.7 89.4h.8"/>
<path d="M281.4 97.3h-.8M282.9 95.9v-.9M282.9 98.7v.9M284.3 97.3h.8M290.6 81h-.7M291.3 80.3v-.7M291.3 81.7v.7M292 81h.7M315.1 81h-.7M315.9 80.3v-.7M315.9 81.7v.7M316.6 81h.7"/>
<path d="M145.7 179.8v-1.8M187.1 179.8v-1.8M282.9 179.8v-1.8M324.3 179.8v-1.8M144.3 181.3h-1.9M145.7 182.7v1.8M147.1 181.3h1.9M185.7 181.3h-1.8M187.1 182.7v1.8M188.6 181.3h1.8M205 184.8h-.8M206.4 183.4v-.8"/>
<path d="M206.4 186.3v.7M207.9 184.8h.7M257.9 189.1h-.8M259.3 187.7v-.8M259.3 190.5v.8M260.7 189.1h.8M281.4 181.3h-1.8M282.9 182.7v1.8M284.3 181.3h1.8M322.9 181.3h-1.9M324.3 182.7v1.8M325.7 181.3h1.9"/>
<path d="M144.3 238.4h-1.9M145.7 237v-1.9M145.7 239.8v1.9M147.1 238.4h1.9M185.7 238.4h-1.8M187.1 237v-1.9M187.1 239.8v1.9M188.6 238.4h1.8M267.9 223.5h-1.5M269.3 222.1v-1.4M269.3 225v1.4M270.7 223.5h1.4"/>
<path d="M322.9 238.4h-1.9M324.3 237v-1.9M324.3 239.8v1.9M325.7 238.4h1.9"/>
</g>
<g fill="none" stroke="#000" stroke-width=".26" stroke-dasharray="15.2 1.3 1.3 1.3" stroke-dashoffset="11.8" stroke-linecap="butt">
<path d="M165 68.7h-10.7M166.4 67.3v-10.7M166.4 70.2v10.7M167.9 68.7h10.7M302.1 68.7h-10.7M303.6 67.3v-10.7M303.6 70.2v10.7M305 68.7h10.7M165 209.8h-10.7M166.4 208.4v-10.7M166.4 211.3v10.7M167.9 209.8h10.7"/>
<path d="M302.1 209.8h-10.7M303.6 208.4v-10.7M303.6 211.3v10.7M305 209.8h10.7"/>
</g>
<path d="M6.3 19.2h404.2v270h-404.2zM256.9 269.2v20M410.5 269.2h-185v20" fill="none" stroke="#000" stroke-width=".5"/>
<path d="M392.1 281.2h.1M395.8 285.2v4M404.4 285.2v4" fill="none" stroke="#c0c0c0" stroke-width=".26"/>
<g fill="#00f">
<path d="M235 204v.5zM235 209.7v.3z"/>
<path d="M235 74v.6zM235 68.6v.3z"/>
<path d="M235 128.5v.3zM235 139.8v.6z"/>
</g>
<g font-size="3.5" fill="#808080">
<text x="320.1" y="22.6">40</text>
<text x="298.5" y="38" transform="rotate(-90 298.5 38)">52,50</text>
<text x="323.2" y="45.7" transform="rotate(37 323.2 45.7)">2xG1/4&quot;</text>
<text x="335.2" y="75.5">150</text>
<text x="321.8" y="87.8" transform="rotate(49 321.8 87.8)">18</text>
<text x="326.7" y="93.4" transform="rotate(49 326.7 93.4)">11</text>
<text x="132.9" y="101.5" transform="rotate(-21 132.9 101.5)">16</text>
<text x="139.8" y="98.8" transform="rotate(-21 139.8 98.8)">3</text>
<text x="373.1" y="100.1" transform="rotate(-90 373.1 100.1)">89</text>
<text x="121.4" y="106" transform="rotate(-21 121.4 106)">4adx</text>
<text x="300.3" y="107.2" transform="rotate(-90 300.3 107.2)">57,50</text>
<text x="316.7" y="105.3" transform="rotate(-17 316.7 105.3)">10,50</text>
<text x="367.1" y="108" transform="rotate(-90 367.1 108)">34</text>
<text x="280.8" y="117">341</text>
<text x="343.2" y="120.1">89</text>
<text x="307.7" y="126.3" transform="rotate(-90 307.7 126.3)">1,50</text>
<text x="103.4" y="132.2" transform="rotate(-90 103.4 132.2)">Taşlanmış</text>
<text x="268.8" y="142.4">272</text>
<text x="103.4" y="145.8" transform="rotate(-90 103.4 145.8)">16 -0,02</text>
<text x="175" y="150.9">312,50</text>
<text x="196.2" y="156.9">240</text>
<text x="205" y="161.2">167,50</text>
<text x="332.8" y="156.9">150</text>
<text x="131.7" y="185.6" transform="rotate(-20 131.7 185.6)">18</text>
<text x="138.7" y="183" transform="rotate(-20 138.7 183)">11</text>
<text x="302.7" y="180.9" transform="rotate(-90 302.7 180.9)">57,50</text>
<text x="101.4" y="186.8" transform="rotate(-90 101.4 186.8)">98,50</text>
<text x="120.1" y="189.9" transform="rotate(-20 120.1 189.9)">8adx</text>
<text x="235.7" y="188.8">90</text>
<text x="367.1" y="187.3" transform="rotate(-90 367.1 187.3)">98,50</text>
<text x="180.6" y="195.6" transform="rotate(-30 180.6 195.6)">8adx M6</text>
<text x="297.2" y="195.5" transform="rotate(-35 297.2 195.5)">G1/4&quot;</text>
<text x="196" y="199.7" transform="rotate(-90 196 199.7)">100</text>
<text x="330.2" y="199.5" transform="rotate(30 330.2 199.5)">R12,50</text>
<text x="135.8" y="207.5" transform="rotate(-60 135.8 207.5)">R12,50</text>
<text x="149.9" y="205.3" transform="rotate(-90 149.9 205.3)">43</text>
<text x="89.4" y="212.8" transform="rotate(-90 89.4 212.8)">295</text>
<text x="101.4" y="211.2" transform="rotate(-90 101.4 211.2)">98</text>
<text x="182.2" y="215.6" transform="rotate(23 182.2 215.6)">80</text>
<text x="336.9" y="214">115</text>
<text x="367.1" y="212.5" transform="rotate(-90 367.1 212.5)">98</text>
<text x="149.9" y="218.2" transform="rotate(-90 149.9 218.2)">43</text>
<text x="274.9" y="219.5" transform="rotate(-30 274.9 219.5)">15</text>
<text x="238.9" y="226.1">40</text>
<text x="273.4" y="226.1">220</text>
<text x="332" y="226.1">170</text>
<text x="157.9" y="228.3">43</text>
<text x="170.9" y="228.3">43</text>
<text x="273.4" y="233.6">225</text>
<text x="331.2" y="239.9" transform="rotate(30 331.2 239.9)">R10</text>
<text x="367.1" y="235.7" transform="rotate(-90 367.1 235.7)">48,50</text>
<text x="101.4" y="241.6" transform="rotate(-90 101.4 241.6)">98,50</text>
<text x="253.6" y="244.1" transform="rotate(15 253.6 244.1)">4adx M8</text>
<text x="228.9" y="248" transform="rotate(-90 228.9 248)">32</text>
<text x="367.1" y="246" transform="rotate(-90 367.1 246)">50</text>
<text x="317.8" y="254.7" transform="rotate(-90 317.8 254.7)">5,50</text>
<text x="332" y="257.1">167,50</text>
<text x="253.2" y="259.7" transform="rotate(-90 253.2 259.7)">9</text>
<text x="266.4" y="261.2">66</text>
<text x="299.8" y="261.2">25</text>
<text x="317.4" y="265.1">277</text>
<text x="233.2" y="270.2">860</text>
</g>
<g font-size="3.2" fill="#808080">
<text x="99.8" y="139.3" transform="rotate(-90 99.8 139.3)">0</text>
<text x="187.9" y="214.2" transform="rotate(23 187.9 214.2)">+0,05</text>
<text x="277.2" y="214.1" transform="rotate(-30 277.2 214.1)">+0,05</text>
<text x="188.2" y="218.1" transform="rotate(23 188.2 218.1)">0</text>
<text x="280.6" y="216.3" transform="rotate(-30 280.6 216.3)">0</text>
</g>
<g font-size="3.2">
<text x="272.9" y="272.3">80220260004</text>
<text x="272.9" y="276.3">FORMLAMA AYAR PLAKASI</text>
<text x="273.7" y="280.3">/</text>
<text x="351.8" y="280">Platina Sac</text>
<text x="273.7" y="284.4">/ HRC</text>
<text x="351.9" y="284.3">305x20x870</text>
<text x="351.8" y="288.3">24962.81</text>
</g>
<g font-size="2.8">
<text x="383" y="272.2">Ü.Adet:</text>
<text x="330.9" y="280.3">Hammadde Adı:</text>
<text x="383.3" y="276">Vers.:</text>
<text x="331.4" y="284.3">Sip. Ölçüsü:</text>
<text x="257.6" y="288.3">SON KAYIT:</text>
<text x="282.8" y="288.3">24 Ağustos 2023 Perşembe 00:50:24</text>
<text x="331.6" y="288.3">Ağırlık:</text>
</g>
<g font-size="2.6">
<text x="385.2" y="279.9">GENEL TOLERANS</text>
<text x="383.5" y="284">DIN 7168 m T</text>
<text x="383.6" y="288.1">ÖLÇEK</text>
<text x="396.9" y="288.1">1:1</text>
<text x="405.8" y="288.1">A4</text>
</g>
<g font-size="2.5">
<text x="257.9" y="272">Parça Kodu:</text>
<text x="320.5" y="272">Ü.Kodu:</text>
<text x="257.6" y="280">Kaplama Şekli:</text>
<text x="257.6" y="276">Parça Adı:</text>
<text x="257.6" y="284.1">Isıl İşlem:</text>
<text x="6.1" y="291.6">H:\CAD2_TASARIM_MUSTERI (150Gb) - Backup\4\56_BLST_BILISTON_HOLLANDA\3208\</text>
</g>
</svg>
